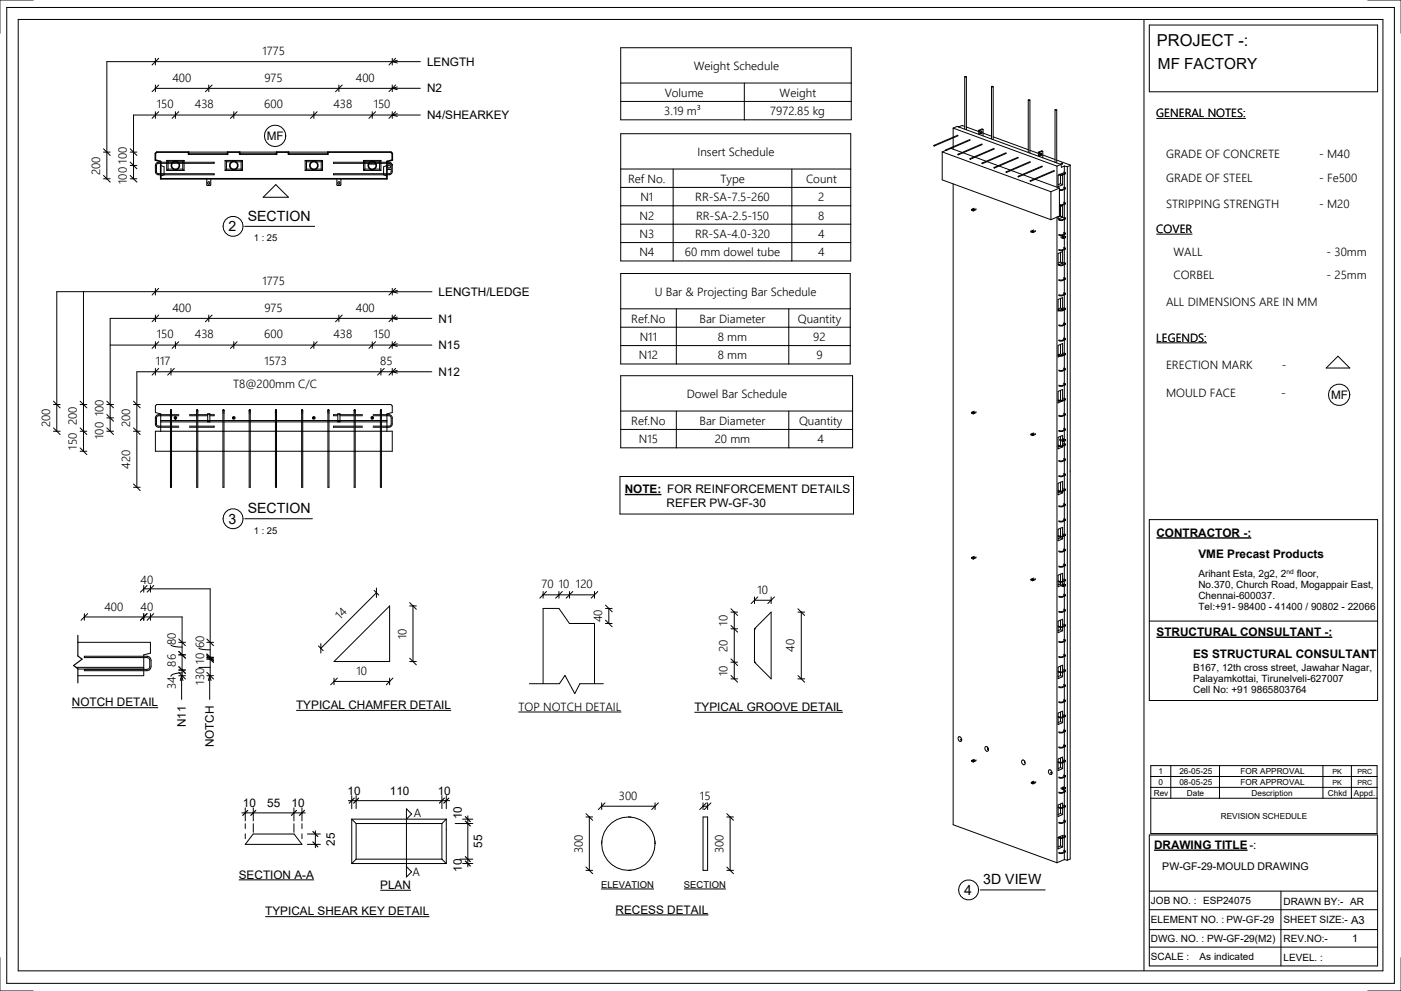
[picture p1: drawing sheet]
<svg xmlns="http://www.w3.org/2000/svg" width="420mm" height="297mm" viewBox="0 0 420 297" stroke-linecap="round" stroke-linejoin="round" font-family="sans-serif">
<g fill="none" stroke="#000" stroke-width=".3">
<path d="M2 2.2h416.1v292.6h-416.1zM5.5 5.8h409.2v285.3h-409.2zM10 0h-10v10M46.6 17.5v2M47.6 17.5l-2 2M117.6 17.5v2M118.6 17.5l-2 2M119.1 18.1l-1.5 .4 1.5 .4M126 18.5h-94v35.1M343 5.8v285.3M344.6 7.5h68.5v20h-68.5zM410.1 0h10v10"/>
<path d="M46.6 25.5v2M46.6 33.5v2M47.6 33.5l-2 2M47.6 25.5l-2 2M52.6 33.5v2M53.6 33.5l-2 2M62.6 25.5v2M63.6 25.5l-2 2M70.1 33.5v2M71.1 33.5l-2 2M94.1 33.5v2M95.1 33.5l-2 2"/>
<path d="M101.6 25.5v2M102.6 25.5l-2 2M111.6 33.5v2M112.6 33.5l-2 2M117.6 25.5v2M117.6 33.5v2M118.6 33.5l-2 2M118.6 25.5l-2 2M119.1 34.1l-1.5 .4 1.5 .4M119.1 26.1l-1.5 .4 1.5 .4M126 34.5h-86v19.1M126 26.5h-79.4"/>
<path d="M285.8 38.4l31.1 11.4M285.8 38.4v2.7M285.8 38.4l1.2-.5 31.1 11.4M287.4 38v.1M287.4 38l.1 .1M289.3 23v15.7M289.3 37.9l-1-.2-.9 .3M289.3 23h.5zM289.8 38.1l3.6 1.3M289.8 23v15.9M293.4 39.2v1.1M293.4 39.2l.3 .1"/>
<path d="M293.5 39.1l-.1 .1M293.5 39.1l.3 .1M293.7 39.3v1.1M293.8 39.2l-.1 .1M294.1 39.7h.1M294.2 39.5h.1M294.2 39.5l-.2 .5M294.7 38.8l.1 1.9M294.7 38.8l-.9 .4M294.7 38.8l-.3-.1-.9 .4M294.8 39.9l2.5 .9M297.3 26v15.7"/>
<path d="M297.3 25.9l.5 .1zM297.8 26v15.9M308.3 30v15.7M308.3 30h.5zM308.8 30v15.9M316.3 33v15.7M316.4 32.9l.4 .1zM316.8 33v15.8M31 45.6h2M31 44.6l2 2M31 53.6h2M31 52.6l2 2"/>
<path d="M39 49.6h2M39 44.6l2 2M39 45.6h2M39 48.6l2 2M39 52.6l2 2M39 53.6h2M46.9 48.9l.7-.3h16.6v.4h-16.6l-.5 .1-.2 .5v2l.5 .5h16.8v.3h-16.9l-.4-.3-.3-.7v-1.8zM48.2 49.6l1 .4v2.4l-1 .4M50 48.1h5.2M50 48.1v3M50 51.1h5.2M50 48.1l.4 .4"/>
<path d="M50.4 48.5h1.7M50.4 48.5v2.2M50.4 50.7l-.4 .4M50.4 50.7h1.7M53.1 48.5h1.7M53.1 50.7h1.7M54.8 50.7l.4 .4M54.8 48.5v2.2M55.2 48.1v3M55.2 48.1l-.4 .4M56.5 45.6h11.7M56.5 46.2h.2"/>
<path d="M62 53.6l.1 2h1l.1-2M67.5 48.1h5.2M67.5 51.1h5.2M67.5 48.1v3M67.5 48.1l.4 .4M67.9 48.5h1.7M67.9 50.7h1.7M67.9 48.5v2.2M67.9 50.7l-.4 .4M68 46.2h.2M70.6 48.5h1.7M70.6 50.7h1.7"/>
<path d="M71.9 45.6h11M71.9 46.2h.3M72.3 50.7l.4 .4M72.3 48.5v2.2M72.7 48.1v3M72.7 48.1l-.4 .4M78.9 59.1l3.8-3.7 3.8 3.7zM82.6 46.2h.3M86.5 45.6h11.8M86.5 46.2h.2M91.5 48.1h5.2M91.5 51.1h5.2"/>
<path d="M91.5 48.1v3M91.5 48.1l.4 .4M91.9 48.5h1.7M91.9 50.7h1.7M91.9 48.5v2.2M91.9 50.7l-.4 .4M94.6 48.5h1.7M94.6 50.7h1.7M96.3 50.7l.4 .4M96.3 48.5v2.2M96.7 48.1v3M96.7 48.1l-.4 .4"/>
<path d="M98.1 46.2h.2M101 53.6l.1 2h1l.1-2M109 48.1h5.2M109 51.1h5.2M109 48.1v3M109 48.1l.4 .4M109.4 48.5h1.7M109.4 50.7h1.7M109.4 48.5v2.2M109.4 50.7l-.4 .4M110.5 49.2h2.2M112.1 48.5h1.7"/>
<path d="M112.1 50.7h1.7M113.8 50.7l.4 .4M113.8 48.5v2.2M114.2 48.1v3M114.2 48.1l-.4 .4M116 49.6l-1 .4v2.4l1 .4M116 49.2h1.1M116 50.8h1.3M117.5 49.3l.1 2.4-.7 .7h-16.9v-.3h16.7l.4-.2 .2-.5v-2l-.5-.4h-16.8v-.4h16.7l.6 .3 .3 .7M282.5 45.5l32.6 12M282.5 45.5v8.4l32.6 12M283.6 45.1l-1.1 .4"/>
<path d="M285.1 44.5l3.4 1.2M285.8 41.3v2.7M285.8 44.2v.5M285.8 55.1v192.1l31.1 11.4M287.2 40.5l-7.2 3.1M287.3 40.7l-7.2 3.1M288.8 45.8l3.3 1.2M290.8 41.8l-7.2 3.1M290.9 42l-7.2 3.1M292.4 47.1l3.3 1.3M294.4 43.2l-7.1 3M294.5 43.3l-7.2 3.1"/>
<path d="M296 48.5l3.3 1.2M297.8 41l10.5 3.9M298 44.5l-7.1 3.1M298.1 44.7l-7.2 3M299.6 49.8l3.3 1.2M301.7 45.8l-7.2 3.1M301.7 46l-7.1 3.1M303.2 51.1l3.3 1.2M305.3 47.1l-7.2 3.1M305.3 47.3l-7.1 3.1M306.8 52.4l3.3 1.2M308.8 45.1l2.6 .9"/>
<path d="M308.9 48.4l-7.2 3.1M309 48.6l-7.2 3.1M310.4 53.7l7.3 2.7M311.4 45.8l.2 .1M311.4 45.8v1M311.4 45.6l.3 .1M311.4 45.6v.2M311.6 45.9v1M311.7 45.7l-.1 .2M312 46.2l.1 .1M312 46.1a.25 .25 0 0 1 .4 .3 .25 .25 0 0 1-.5 .1zM312.1 46.1l-.2 .4"/>
<path d="M312.5 49.8l-7.2 3M312.6 50l-7.2 3M312.6 45.3l-.3-.1-.9 .4M312.6 45.3l.1 2M312.6 45.3l-.9 .4M312.7 46.5l3.6 1.3M315.1 57.5v8.4M316.1 51.1l-7.2 3.1M316.2 51.3l-7.2 3.1M316.8 48l4.1 1.6M316.9 49.8v6.3M317.5 52.4l-.2 .1v3.5l1.3-.6"/>
<path d="M317.7 56.4v8.4l-2.6 1.1M317.7 56.4l-2.6 1.1M318 52.2v.2M318 52.6v2.5M318 55.1l.6 .3M318 55.1l-.7 .3M318.1 49.3l-1.2 .5M318.1 49.3l.2 .8 .8-.3M318.2 49v.3M318.2 48.9l.4 .1zM318.6 49v.3M318.6 52.3v-.3l-.8 .3"/>
<path d="M318.6 52.5v2.9M318.9 56.3l.4 .2-1.1 .4-.5-.1M318.9 51.8l.4 .1-1.1 .5-.7-.2M318.9 51.6l.5 .1 .1 .4-1.2 .5-.9-.2M318.9 56.1l.5 .2 .1 .3-1.2 .5-.6-.1M319.1 49.8v1.8M319.1 51.9v.1M319.1 52.2v4M319.1 56.4v.2M319.1 56.8v3.9M319.1 49.8l.9 .2M320 50v207.9"/>
<path d="M320.9 49.6v207.9l-.9 .4M320.9 49.6l-.9 .4M291.3 62.8v.2l.5 .2M291.3 62.8l.5 .2M291.7 62.7h.4zM291.8 63v.2M291.9 63.2h-.1M291.9 63h-.1M291.9 63v.2M292.1 62.4l-.8 .4M292.7 62.9l-.8 .3M292.7 62.6l-.8 .4"/>
<path d="M309.1 69.3v.3l.5 .1M309.1 69.3l.5 .2M309.5 69.3h.4zM309.6 69.5v.2M309.7 69.7h-.1M309.7 69.5h-.1M309.7 69.5v.2M310 68.9l-.9 .4M310.5 69.4l-.8 .3M310.5 69.2l-.8 .3M316.9 65.1v193.5M317.3 64.9v.8l1.3-.6"/>
<path d="M317.7 62.1l.9-.4v3.4M318 63.1l-.3 .1M318 61.9v2.9M318 75.7v2.8M318 64.8l.6 .3M318 64.8l-.7 .3M318 78.5l.6 .4M318 78.5l-.7 .4M318.1 71.2l.6 .3M318.1 71l.6 .2M318.5 70.9h.5zM318.6 78.9v-3.5l-1.3 .6v3.5l.1-.1"/>
<path d="M318.6 78.9l-1.1 .4M318.7 71.5h.2M318.7 71.2h.2M318.7 71.2v.3M318.8 70.7l.7 .3M318.9 60.8l.4 .2M318.9 65.3l.4 .2-1.1 .4-.7-.1M318.9 69.8l.4 .2-1.1 .4-.7-.1M318.9 74.4l.4 .1-1.1 .5-.7-.2M318.9 78.9l.4 .2-1.1 .4-.8-.2M318.9 71.2v.3M318.9 60.6l.5 .2 .1 .3-1.2 .5-.6-.1"/>
<path d="M318.9 65.1l.5 .2 .1 .3-1.2 .5-.9-.2M318.9 69.7l.5 .1 .1 .3-1.2 .5-.9-.1M318.9 74.2l.5 .1 .1 .4-1.2 .5-.9-.2M318.9 78.7l.5 .1 .1 .4-1.2 .5-.9-.2M319.1 60.9v.2M319.1 61.3v3.9M319.1 65.4v.2M319.1 65.8v3.9M319.1 69.9v.2M319.1 70.3v.5M319.1 71.4v2.8M319.1 74.4v.2"/>
<path d="M319.1 74.9v3.9M319.1 79v.1M319.1 79.4v3.9M319.3 61l-1.1 .4-.5-.1M319.5 71v.2l-.6 .3M319.5 71l-.6 .2M25 87.4v47.9M46.6 86.4v2M46.6 94.4v2M47.6 94.4l-2 2M47.6 86.4l-2 2M62.6 94.4v2"/>
<path d="M63.6 94.4l-2 2M101.6 94.4v2M102.6 94.4l-2 2M117.6 86.4v2M117.6 94.4v2M118.6 94.4l-2 2M118.6 86.4l-2 2M119.1 95l-1.5 .4 1.5 .5M119.2 87.1l-1.5 .4 1.5 .4M129.5 95.4h-96.5v33.9M129.5 87.5l-112.5-.1v41.9M318 89.5v2.8"/>
<path d="M318 92.3l.6 .4M318 92.3l-.7 .3M318.6 92.7v-3.5l-1.3 .6v3.4l.3-.1M318.6 92.7l-.8 .3M318.9 83.4l.4 .2-1.1 .4-.7-.2M318.9 87.9l.4 .2-1.1 .4-.7-.1M318.9 92.4l.4 .2M318.9 97l.4 .1-1.1 .5-.7-.2M318.9 83.2l.5 .2 .1 .3-1.2 .5-.9-.2M318.9 87.7l.5 .2 .1 .3-1.2 .5-.9-.2M318.9 92.2l.5 .2 .1 .3-1.2 .5-1-.2M318.9 96.8l.5 .1 .1 .3-1.2 .6-.9-.2"/>
<path d="M319.1 83.5v.2M319.1 83.9v3.9M319.1 88v.2M319.1 88.4v3.9M319.1 92.5v.2M319.1 92.9v3.9M319.1 97v.2M319.1 97.4v4M319.3 92.6l-1.1 .4-.9-.2M33 103.5h96.5M46.6 102.5v2M46.6 110.5v2"/>
<path d="M47.6 110.5l-2 2M47.6 102.5l-2 2M51.3 110.5v2M52.3 110.5l-2 2M52.6 102.5v2M53.6 102.5l-2 2M70.1 102.5v2M71.1 102.5l-2 2M94.1 102.5v2M95.1 102.5l-2 2M111.6 102.5v2M112.6 102.5l-2 2"/>
<path d="M114.2 110.5v2M115.2 110.5l-2 2M117.6 102.5v2M117.6 110.5v2M118.6 110.5l-2 2M118.6 102.5l-2 2M119.1 103.1l-1.5 .4 1.5 .4M119.1 111.1l-1.5 .4 1.5 .4M129.5 111.5h-88.5v34.6M317.3 106.3l1.2 .2M317.3 119.9l1.2 .2M318 106.1l.6 .3v-3.4l-1.3 .6v3.4l.5-.2"/>
<path d="M318 103.3v2.8M318 117v2.9M318 106.1l-.7 .3M318 119.9l.4 .2M318 119.9l-.4 .1M318.9 101.5l.4 .2-1.1 .4-.7-.2M318.9 106l.4 .2-1.1 .4M318.9 110.5l.4 .2M318.9 115l.4 .2-1.1 .4-.7-.1M318.9 119.5l.4 .2-.8 .4M318.9 101.3l.5 .1 .1 .4-1.2 .5-.9-.2M318.9 105.8l.5 .2 .1 .3-1.2 .5-1-.2"/>
<path d="M318.9 110.3l.5 .2 .1 .3-1.2 .5-.9-.2M318.9 114.8l.5 .2 .1 .3-1.2 .5-.9-.1M318.9 119.4l.5 .1 .1 .3-1.2 .5-1-.2M319.1 101.6v.1M319.1 102v3.9M319.1 106.1v.2M319.1 106.5v3.9M319.1 110.6v.2M319.1 111v3.9M319.1 115.1v.2M319.1 115.5v3.9M319.1 119.6v.2"/>
<path d="M319.3 110.7l-1.1 .4-.7-.2M401.2 106.8l3.5 3.5h-7.1zM16 121.3h2M16 129.3h2M16 120.3l2 2M16 128.3l2 2M24 135.3h2M24 121.3h2M24 129.3h2M24 120.3l2 2M24 128.3l2 2M24 134.3l2 2"/>
<path d="M32 121.3h2M32 129.3h2M32 120.3l2 2M32 124.3l2 2M32 125.3h2M32 128.3l2 2M40 121.3h2M40 129.3h2M40 120.3l2 2M40 128.3l2 2M46.6 129.3h71v6h-71zM48.2 129.3v-5.2l-1.6-.4v-2l.4-.4h70.2l.4 .4v2l-1.6 .4v5.2"/>
<path d="M48.2 126.1h67.8M48.2 126.5h67.8M51.1 124.6l-3.7 .1-.5 .6v2l.3 .4 3.9 .1M51.1 124.3l-3.8 .1-.4 .2-.3 .7v2.1l.5 .6 4 .1M51.1 123v23.1h.3v-23.1M51.1 123h.1M51.2 122.9l-.1 .1M51.4 122.9h.1M51.4 122.9h-.2M51.4 122.9v.1M51.4 123h.1M51.4 124.6h2.2"/>
<path d="M51.4 124.3h2.2M51.4 127.8h2.2M51.4 128.1h2.2M56.8 124.6h2.2M56.8 124.3h2.2M56.8 127.8h2.2M56.8 128.1h2.2M59 123v23.1h.3v-23.1M59 123h.1M59 122.9v.1M59.1 122.9h.1M59.1 122.9h-.1"/>
<path d="M59.2 122.9h.1M59.3 122.9v.1M59.3 123h.1M59.3 127.8h4.9v.3h-4.9M59.3 124.6h3M59.3 124.3h3M62.3 126.5v-2.4h.6v2.4M62.3 124.2h.6M62.3 126.4h.6M62.9 124.3h1.3v.3h-1.3M66.8 123v23.1h.4v-23.1M66.9 123h-.1"/>
<path d="M66.9 123h.1M66.9 122.9v.1M67 122.9h.1M67 122.9h-.1M67.1 122.9h.1M67.1 122.9l.1 .1M67.2 123h.1M74.7 123v23.1h.3v-23.1M74.7 123h.1M74.8 122.9l-.1 .1M74.9 122.9h.1M74.9 122.9h-.1"/>
<path d="M75 122.9h.1M75 122.9v.1M75 123h.1M82.6 123v23.1h.3v-23.1M82.6 123h.1M82.6 122.9v.1M82.7 122.9h.1M82.7 122.9h-.1M82.8 122.9h.1M82.9 122.9v.1M82.9 123h.1M90.5 123v23.1h.3v-23.1"/>
<path d="M90.5 123h.1M90.5 122.9v.1M90.6 122.9h.1M90.6 122.9h-.1M90.7 122.9h.1M90.7 122.9l.1 .1M90.8 123h.1M98.3 123v23.1h.3v-23.1M98.3 123h.1M98.4 122.9l-.1 .1M98.5 122.9h.1M98.5 122.9h-.1"/>
<path d="M98.6 122.9h.1M98.6 122.9v.1M98.6 123h.1M101.3 124.3h-1.3v.3h1.3M101.3 126.5v-2.4h.6v2.4M101.3 124.2h.6M101.3 126.4h.6M101.9 124.6h4.3M101.9 124.3h4.3M106.2 127.8h-6.2v.3h6.2M106.2 123v23.1h.3v-23.1M106.2 123h.1"/>
<path d="M106.2 122.9v.1M106.3 122.9h.1M106.3 122.9h-.1M106.4 122.9h.1M106.5 122.9v.1M106.5 123h.1M106.5 124.6h2.2M106.5 124.3h2.2M106.5 127.8h2.2M106.5 128.1h2.2M111.9 124.6h2.2M111.9 124.3h2.2"/>
<path d="M111.9 127.8h2.2M111.9 128.1h2.2M114.1 123v23.1h.3v-23.1M114.1 123h.1M114.1 122.9v.1M114.2 122.9h.1M114.2 122.9h-.1M114.3 122.9h.1M114.3 122.9l.1 .1M114.4 123h.1M114.4 124.6l2.4 .1 .5 .6v1.8l-.2 .5-.4 .2h-2.3M114.4 124.3l2.5 .1 .4 .2 .3 .7v1.8l-.3 .7-.6 .3h-2.3"/>
<path d="M291.3 123.7v.2l.5 .2M291.3 123.7l.5 .1M291.7 123.6h.4zM291.8 123.8v.3M291.9 123.8v.2M291.9 124l-.1 .1M291.9 123.8h-.1M292.1 123.3l-.8 .4M292.7 123.7l-.8 .3M292.7 123.5l-.8 .3M309.1 130.2v.2l.5 .2M309.1 130.2l.5 .1"/>
<path d="M309.5 130.1h.4zM309.6 130.3v.3M309.7 130.3v.3M309.7 130.6h-.1M309.7 130.3h-.1M310 129.8l-.9 .4M310.5 130.2l-.8 .4M310.5 130l-.8 .3M317.4 120.1l-.1 .1M317.6 133.8l-.3 .2M317.6 131.9l1.1 .4M317.6 131.7l1.1 .4"/>
<path d="M318 130.8v.7M318 132.1v1.6M318 133.7h.1M318 133.7h-.1M318.4 133.9l.2 .1M318.5 131.7l.5 .1zM318.6 120v-3.2l-1.3 .5v3.5l1-.5M318.6 131.6v-1.1l-1.3 .6v3.5l1.3-.6M318.6 132.3v1.3M318.6 133.8v.2M318.7 132.1v.2M318.7 132.3h.2"/>
<path d="M318.7 132.1h.2M318.8 131.5l.7 .3M318.9 124.1l.4 .1-1.1 .5-.7-.2M318.9 128.6l.4 .2-1.1 .4-.7-.2M318.9 133.1l.4 .2-1.1 .4-.9-.2M318.9 137.6l.4 .2-1.1 .4-.7-.1M318.9 132.1v.2M318.9 123.9l.5 .1 .1 .4-1.2 .5-.9-.2M318.9 128.4l.5 .2 .1 .3-1.2 .5-.9-.2M318.9 132.9l.5 .2 .1 .3-1.2 .5-1-.2M318.9 137.4l.5 .2 .1 .3-1.2 .5-.9-.2M319.1 120v3.9"/>
<path d="M319.1 124.1v.2M319.1 124.5v4M319.1 128.7v.2M319.1 129.1v2.6M319.1 132.2v.8M319.1 133.2v.2M319.1 133.6v3.9M319.1 137.7v.2M319.1 138.1v3.9M319.5 131.8v.3l-.6 .2M319.5 131.8l-.6 .3M40 146.1h2"/>
<path d="M40 145.1l2 2M185.9 142.8h70v11.3h-70zM317.3 147.7l.7-.3 .6 .4M318 144.6v2.6M318 158.4v2.4M318.6 147.1v-2.8l-1.3 .6v3.4l1.3-.5M318.6 147.4v.4M318.9 142.1l.4 .2M318.9 146.7l.4 .1-1.1 .5-.9-.3M318.9 151.2l.4 .2-1.1 .4-.7-.2M318.9 155.7l.4 .2-1.1 .4-.7-.2M318.9 141.9l.5 .2 .1 .3-1.2 .5-.9-.1"/>
<path d="M318.9 146.5l.5 .1 .1 .3-1.2 .6-1-.3M318.9 151l.5 .1 .1 .4-1.2 .5-.9-.2M319 155.5l.4 .2 .1 .3-1.2 .5-.9-.2M319.1 142.2v.2M319.1 142.6v3.9M319.1 146.7v.2M319.1 147.1v4M319.1 151.3v.1M319.1 151.7v3.9M319.1 155.8v.2M319.1 156.2v3.9M319.3 142.3l-1.1 .4-.7-.1"/>
<path d="M344.6 155.8h68.5v54.2h-68.5zM43.1 176.5h19.9v26.1M43.1 175.5v2M44.1 175.5l-2 2M45.1 175.5v2M46.1 175.5l-2 2M112.2 177l1.4 1.4M112.9 177.7l-16.7 16.7M112.9 176.3v2.8M162.8 177.3v2M162.8 178.3h15.5M163.8 177.3l-2 2"/>
<path d="M167.6 177.3v2M168.6 177.3l-2 2M170.7 177.3v2M171.7 177.3l-2 2M178.3 177.3v2M179.3 177.3l-2 2M226.2 179v2M226.2 180h5M227.2 179l-2 2M231.2 179v2M232.2 179l-2 2M291.3 167.2v.2l.5 .2"/>
<path d="M291.3 167.2l.5 .1M291.7 167.1h.4zM291.8 167.3v.3M291.9 167.3v.2M291.9 167.5l-.1 .1M291.9 167.3h-.1M292.1 166.8l-.8 .4M292.7 167.2l-.8 .3M292.7 167l-.8 .3M309.1 173.7v.2l.5 .2M309.1 173.7l.5 .2M309.5 173.6h.4z"/>
<path d="M309.6 173.9v.2M309.7 173.8v.3M309.7 174.1h-.1M309.7 173.8l-.1 .1M310 173.3l-.9 .4M310.5 173.7l-.8 .4M310.5 173.5l-.8 .3M317.7 175.2l1 .4M318 161v.2M318 172.1v2.3M318 174.6v.4M318 161.2l.6 .3"/>
<path d="M318 161.2l-.7 .3M318 175h.1M318 175l-.7 .3M318.1 175.6l.6 .2M318.5 175.2l.5 .1zM318.6 160.7v-2.6l-1.3 .6v3.4l1.3-.6M318.6 174.3v-2.4l-1.3 .6v3.4l.8-.4M318.6 160.9v.6M318.6 174.5v.6M318.7 175.6v.2M318.7 175.8l.2 .1M318.7 175.6h.2"/>
<path d="M318.8 175l.7 .3M318.9 160.2l.4 .2-1.1 .4-.9-.2M318.9 164.7l.4 .2-1.1 .4-.7-.1M318.9 169.2l.4 .2-1.1 .4-.7-.1M318.9 173.8l.4 .1M318.9 178.3l.4 .2-1.1 .4-.7-.2M318.9 175.6v.3M318.9 160l.5 .2 .1 .3-1.2 .5-1-.2M318.9 164.5l.5 .2 .1 .3-1.2 .5-.9-.1M318.9 169.1l.5 .1 .1 .3-1.2 .5-.9-.1M318.9 173.6l.5 .1 .1 .4-1.2 .5-1-.3M318.9 178.1l.5 .2 .1 .3-1.2 .5-.9-.2"/>
<path d="M319.1 160.3v.2M319.1 160.7v3.9M319.1 164.8v.2M319.1 165.2v3.9M319.1 169.3v.2M319.1 169.7v3.9M319.1 173.9v.1M319.1 174.2v1M319.1 175.8v2.4M319.1 178.4v.2M319.1 178.8v3.9M319.3 173.9l-1.1 .5-.9-.3"/>
<path d="M319.5 175.3v.3l-.6 .3M319.5 175.3l-.6 .3M23.3 192.6h21.8v3.2l-2 .5v4.4M25.3 196.7h18.8l.6 .2 .4 .4 .2 2.6-.2 .6-.4 .4-.6 .2h-18.8v-.4h18.8l.4-.1 .4-.7-.1-2.4-.7-.4h-18.8zM25.3 185h29.3v17.6M25.3 184v2M26.3 184l-2 2M43.1 184v2M44.1 184l-2 2M45.1 184v2M46.1 184l-2 2M51.2 193.3a2.97 2.97 0 0 0 2.4 .7h1"/>
<path d="M53.6 192.6h2M53.6 191.6l2 2M53.6 196.3h2M53.6 195.3l2 2M53.6 199.9l2 2M59.6 194.3l1.4 .4 2 .1M62 191.6l2 2M62 197.1h2M62 196.1l2 2M62 197.6h2M62 196.6l2 2M62 192.6h2"/>
<path d="M95.5 193.7l1.4 1.4M96.2 193v2.8M100.2 198.3l16.6-16.6v16.6zM122.8 198.3h2M122.8 197.3l2 2M122.8 180.7l2 2M122.8 181.7h2M123.8 181.7v16.6M181.5 182.4h2M181.5 186.9h2M181.5 181.4l1 1M181.5 185.9l2 2"/>
<path d="M182.5 182.4v4.5M182.5 182.4l1 1M219.2 188.5h2M219.2 198.5h2M219.2 197.5l2 2M219.2 187.5l2 2M219.2 182.5l2 2M219.2 183.5h2M220.2 183.5v20M226.2 188.5l5-5v20l-5-5M226.2 188.5v10M226.2 188.5h.4"/>
<path d="M226.2 198.5h.4M239.3 183.5h2M239.3 182.5l2 2M240.3 183.5v20M318 185.9v2M318 188.1v.7M318 199.7v1.8M318 188.8l.6 .3M318 188.8l-.7 .3M318.6 187.8v-2.2l-1.3 .6v3.5l1.3-.6M318.6 188v1.1M318.9 182.8l.4 .2-1.1 .4-.7-.2"/>
<path d="M318.9 187.3l.4 .2-1.1 .4-.9-.2M318.9 191.8l.4 .2M318.9 196.4l.4 .1-1.1 .5-.7-.2M318.9 182.6l.5 .2 .1 .3-1.2 .5-.9-.2M318.9 187.1l.5 .2 .1 .3-1.2 .5-1-.2M318.9 191.7l.5 .1 .1 .3-1.2 .5-.9-.1M318.9 196.2l.5 .1 .1 .4-1.2 .5-.9-.2M319.1 182.9v.2M319.1 183.3v3.9M319.1 187.4v.2M319.1 187.8v3.9M319.1 191.9v.2"/>
<path d="M319.1 192.3v3.9M319.1 196.4v.2M319.1 196.8v4M319.3 192l-1.1 .4-.7-.1M344.6 186.2h68.5M21.5 212.2h25.9M22.8 200.1h20.3M23.3 200.6h19.8M43.1 201.1v1.5h-19.8M53.6 202.6h2M53.6 201.6l2 2M53.6 200.9h2"/>
<path d="M54.5 202.5v7.1M54.5 202.5l-.4 1.5M54.5 202.5l.4 1.5M54.6 201.7a4.1 4.1 0 0 0-3.4 1.1M62 202.6h2M62 201.6l2 2M62.9 202.5v7.1M62.9 202.5l-.4 1.5M62.9 202.5l.4 1.5M63 200.1h-3.4M88.8 213h46.5M100.2 204.3h16.6"/>
<path d="M100.2 203.3v2M101.2 203.3l-2 2M116.8 203.3v2M117.8 203.3l-2 2M155.4 213.5h30.9M158.7 205h9l1.7-2.5 2.9 5.4 1.6-2.9h7M162.8 205v-22.6h4.8l3.1 4.5h7.6v18.1M208.2 213.5h44.5M219.2 202.5l2 2M219.2 203.5h2M239.3 203.5h2M239.3 202.5l2 2"/>
<path d="M318 201.7v.8M318 213.5v1.5M318 215.2v1.1M318 202.5l.6 .4M318 202.5l-.7 .4M318 216.3l.6 .3M318 216.3l-.7 .3M318.6 201.4v-2l-1.3 .6v3.5l1.3-.6M318.6 214.9v-1.7l-1.3 .6v3.4l1.3-.6M318.6 201.6v1.3M318.6 215.1v1.5M318.9 200.9l.4 .2-1.1 .4-.9-.3"/>
<path d="M318.9 205.4l.4 .2-1.1 .4-.7-.2M318.9 209.9l.4 .2-1.1 .4-.7-.1M318.9 214.4l.4 .2-1.1 .4-.9-.2M318.9 218.9l.4 .2-1.1 .5-.7-.2M318.9 218.8l.5 .1 .1 .3-1.2 .6-.9-.2M318.9 200.7l.5 .1 .1 .4-1.2 .5-1-.3M318.9 205.2l.5 .2 .1 .3-1.2 .5-.9-.2M318.9 209.7l.5 .2 .1 .3-1.2 .5-.9-.2M318.9 214.2l.5 .2 .1 .3-1.2 .5-1-.2M319.1 201v.1M319.1 201.4v3.9M319.1 205.5v.2"/>
<path d="M319.1 205.9v3.9M319.1 210v.2M319.1 210.4v3.9M319.1 214.5v.2M319.1 214.9v3.9M319.1 219v.2M319.1 219.4v3.9M287.4 221a.69 .69 0 0 1 .9 .4 .69 .69 0 0 1-.5 .9 .91 .91 0 0 1-.4-1.3zM287.9 221.6l.5 .2M287.9 221.8l.4 .2M291.3 228v.2l.5 .2M291.3 228l.5 .2"/>
<path d="M291.7 228l.4-.1zM291.8 228.2v.2M291.9 228.2v.2M291.9 228.4h-.1M291.9 228.2h-.1M292.1 227.6l-.8 .4M292.7 227.8l-.8 .4M292.7 228.1l-.8 .3M295.5 223.9a.69 .69 0 0 1 .9 .4 .69 .69 0 0 1-.6 .9 .91 .91 0 0 1-.3-1.3zM296.1 224v.7M296.3 224.4v.6M306.5 227.9a.69 .69 0 0 1 .9 .5 .69 .69 0 0 1-.5 .8 .91 .91 0 0 1-.4-1.3z"/>
<path d="M307.2 228.1v.6M309.2 234.6v.2l.5 .2M309.2 234.6l.5 .1M309.6 234.5h.4zM309.7 234.7v.3M309.8 235h-.1M309.8 234.7h-.1M309.8 234.7v.3M310 234.2l-.8 .4M310.6 234.6l-.8 .4M310.6 234.4l-.8 .3M314.5 230.9a.69 .69 0 0 1 .9 .4 .69 .69 0 0 1-.5 .9 .91 .91 0 0 1-.4-1.3z"/>
<path d="M315 231.5l.4 .2M315 231.7l.4 .2M318 227.2v1.4M318 228.8v1.3M318 230.1l.6 .3M318 230.1l-.7 .3M318.1 236.5l.6 .2M318.1 236.2l.6 .2M318.5 236.1l.5 .1zM318.6 228.5v-1.5l-1.3 .6v3.4l1.3-.6M318.6 228.7v1.7M318.7 236.4v.3"/>
<path d="M318.7 236.7h.2M318.7 236.4h.2M318.8 235.9l.7 .3M318.9 223.5l.4 .1M318.9 228l.4 .2-1.1 .4-.9-.3M318.9 232.5l.4 .2-1.1 .4-.7-.2M318.9 237l.4 .2-1.1 .4-.7-.1M318.9 236.4v.3M318.9 223.3l.5 .1 .1 .4-1.2 .5-.9-.2M318.9 227.8l.5 .2 .1 .3-1.2 .5-1-.2M318.9 232.3l.5 .2 .1 .3-1.2 .5-.9-.2M318.9 236.8l.5 .2 .1 .3-1.2 .5-.9-.2"/>
<path d="M319.1 223.6v.1M319.1 223.9v4M319.1 228.1v.2M319.1 228.5v3.9M319.1 232.6v.2M319.1 233v3M319.1 236.6v.3M319.1 237.1v.2M319.1 237.5v3.9M319.3 223.6l-1.1 .5-.7-.2M319.5 236.2v.3l-.6 .2M319.5 236.2l-.6 .2"/>
<path d="M73.5 246.9v1.5M73.5 250v1.4M75.9 250h12.3l2.3 3.1h-17zM75.9 246.9v2.6M88.1 246.9v2.6M90.5 246.9v1.5M90.5 250v1.4M105.5 245.6h28.3M105.5 258.9h28.3M105.5 245.6v13.3M105.5 245.6l1.3 1.3M106.8 246.9h25.7"/>
<path d="M106.8 257.6h25.7M106.8 246.9v10.7M106.8 257.6l-1.3 1.3M121.9 245.6l1.5-1.6-1.5-1.5v20.4l1.5-1.5-1.5-1.6M132.5 246.9v10.7M132.5 257.6l1.3 1.3M133.8 245.6v13.3M133.8 245.6l-1.3 1.3M180.4 252.1v.8M188.4 244.9h.8M196.4 252.1v.8M210.8 244.9h1.4v16h-1.4z"/>
<path d="M318 241v1.1M318 242.3v1.6M318 250.7v.5M318 251.4v2.2M318 243.9l.6 .3M318 243.9l-.7 .3M318 253.6l.6 .3M318 253.6l-.7 .3M318.6 242v-1.2l-1.3 .5v3.5l1.3-.6M318.6 251.1v-.6l-1.3 .5v3.5l1.3-.6M318.6 242.2v2M318.6 251.3v2.6"/>
<path d="M318.9 241.5l.4 .2-1.1 .4-.9-.2M318.9 246.1l.4 .1-1.1 .5-.7-.2M318.9 250.6l.4 .2-1.1 .4-.8-.2M318.9 255.1l.4 .2M318.9 241.4l.5 .1 .1 .3-1.2 .5-1-.2M318.9 245.9l.5 .1 .1 .4-1.2 .5-.9-.2M318.9 250.4l.5 .1 .1 .4-1.2 .5-1-.3M318.9 254.9l.5 .2 .1 .3-1.2 .5-.9-.2M319.1 257.7l-2.2 .9M319.1 257.7l.9 .2M319.1 241.6v.2M319.1 242v3.9"/>
<path d="M319.1 246.1v.2M319.1 246.5v4M319.1 250.7v.1M319.1 251.1v3.9M319.1 255.2v.2M319.1 255.6v2.1M319.3 255.3l-1.1 .4-.7-.2M344.6 250.3h68.5v39.3h-68.5zM188.4 260.9h.8M344.6 272.7h68.5M344.6 267.2h68.5M344.6 278.7h68.5"/>
<path d="M384.1 267.2v22.4M0 287.1v10h10M344.6 283.9h68.5M420.1 287.1v10h-10"/>
<circle cx="294.3" cy="39.7" r=".31"/>
<circle cx="62.7" cy="54.9" r=".37"/>
<circle cx="82.5" cy="40.7" r="3.2"/>
<circle cx="101.7" cy="54.9" r=".37"/>
<circle cx="116.6" cy="50" r=".41"/>
<circle cx="280.1" cy="43.7" r=".09"/>
<circle cx="283.7" cy="45" r=".09"/>
<circle cx="287.3" cy="46.3" r=".09"/>
<circle cx="290.9" cy="47.6" r=".09"/>
<circle cx="294.5" cy="49" r=".09"/>
<circle cx="298.1" cy="50.3" r=".09"/>
<circle cx="301.7" cy="51.6" r=".09"/>
<circle cx="305.3" cy="52.9" r=".09"/>
<circle cx="309" cy="54.3" r=".09"/>
<circle cx="401.5" cy="118.4" r="3.2"/>
<circle cx="52.6" cy="125.3" r=".4"/>
<circle cx="70.1" cy="125.3" r=".4"/>
<circle cx="94.1" cy="125.3" r=".4"/>
<circle cx="111.6" cy="125.3" r=".4"/>
<circle cx="188.4" cy="252.9" r="8"/>
</g>
<g fill="none" stroke="#000" stroke-width=".5">
<path d="M47 45.6h9.5v.6h11.7v-.6h3.7v.6h11v-.6h3.6v.6h11.8v-.6h18.9l.4 .4v2l-1.6 .4v5.2h-67.8v-5.2l-1.6-.4v-2z"/>
<circle cx="52.6" cy="49.6" r="1.2"/>
<circle cx="70.1" cy="49.6" r="1.2"/>
<circle cx="94.1" cy="49.6" r="1.2"/>
<circle cx="111.6" cy="49.6" r="1.2"/>
</g>
<g fill="#000">
<circle cx="52.6" cy="125.3" r=".4"/>
<circle cx="70.1" cy="125.3" r=".4"/>
<circle cx="94.1" cy="125.3" r=".4"/>
<circle cx="111.6" cy="125.3" r=".4"/>
</g>
<path d="M23.3 190.5v6.2l1.3 .9-2.5 1.9 1.2 1v4.2" fill="none" stroke="#000" stroke-width=".35"/>
<g fill="#fff">
<path d="M346.9 9.5h27.5v5.4h-27.5z"/>
<path d="M405.1 273.8h4.1v3.9h-4.1z"/>
<path d="M346.8 187.4h51.8v4.1h-51.8z"/>
<path d="M357.7 193.9h54.2v4.1h-54.2z"/>
<path d="M346 251.2h27.6v4.2h-27.6z"/>
<path d="M373.6 251.2h1v4.2h-1z"/>
<path d="M374.6 251.2h2.2v4.2h-2.2z"/>
<path d="M346.8 157.6h27.9v4.1h-27.9z"/>
<path d="M359.3 164.1h37.3v4.1h-37.3z"/>
<path d="M359.7 285.1h16.3v3.3h-16.3z"/>
<path d="M405.5 279.4h1.7v3.7h-1.7z"/>
<path d="M367.7 274.1h14.3v3.3h-14.3z"/>
<path d="M347.2 16.6h29.6v5.1h-29.6z"/>
<path d="M348.5 258h44.2v3.6h-44.2z"/>
<path d="M361.9 279.8h20.4v3.3h-20.4z"/>
<path d="M404.8 268.8h4.1v3.3h-4.1z"/>
<path d="M360.7 268.5h14.3v3.3h-14.3z"/>
</g>
<path d="M187.3 148.3h11M346.8 161.3h28.4M346.8 191h52.7M346 254.9h28.1" fill="none" stroke="#000" stroke-width=".41"/>
<g fill="none" stroke="#000" stroke-width=".3">
<path d="M186.1 14.3h69.1v21.6h-69.1zM186.1 30.4h69.1M186.1 24.9h69.1M223.2 24.9v11M346.7 35.5h26.8M186.1 40.1h69v38.1h-69zM186.1 56.2h69M186.1 50.7h69M201.8 50.7v27.5M237.4 50.7v27.5M73.4 67.9h21M186.1 72.7h69"/>
<path d="M186.1 67.2h69M186.1 61.7h69M346.7 70.2h10.8M186.1 82h68.8v27.1h-68.8zM186.1 98.1h68.8M186.1 92.6h68.8M202.8 92.6v16.5M236.5 92.6v16.5M186.1 112.6h69.5v21.7h-69.5zM186.1 103.6h68.8M346.7 102.8h15.2M186.1 128.7h69.5"/>
<path d="M186.1 123.2h69.5M202.8 123.2v11.1M236.5 123.2v11.1M73.4 155.5h20.3M105.5 238.5v3.9M106.8 238.5v3.9M132.5 238.5v3.9M133.8 238.5v3.9M345 229.5h67.9v20.4h-67.9zM345 232.8h67.9M345 236h67.9M345 239.3h67.9"/>
<path d="M351.1 229.5v9.8M365.7 229.5v9.8M396.7 229.5v9.8M405.2 229.5v9.8M72.5 243.7h19M73.5 242.2v3.9M75.9 242.2v3.9M88.1 242.2v3.9M90.5 242.2v3.9M92.2 253.1h3.9M92.2 250h3.9M94.6 249v5.1"/>
<path d="M104.5 240h30.3M136.5 246.9h5.3M137.9 257.6h3.9M138.7 258.9h3.1M138.7 245.6h3.1M140.3 244.6v15.3M175.7 243.9l2 2M175.7 244.9h2M175.7 259.9l2 2M176.7 244.9v16M180.4 241.7h16M180.4 240.7v2"/>
<path d="M181.4 240.7l-2 2M196.4 240.7v2M197.4 240.7l-2 2M210.8 241.7h1.4M210.8 240.7v2M211.8 240.7l-2 2M212.2 240.7v2M213.2 240.7l-2 2M217.9 244.9h2M217.9 259.9l2 2M217.9 243.9l2 2M218.9 244.9v16"/>
<path d="M71.6 263.8h22.6M79.5 274.8h49.2M114 266.9h9.2M175.7 260.9h2M180.2 266.5h15.9M184.6 274.3h27.8M205.1 266.5h12.5M217.9 260.9h2M293.9 266.8h19.5"/>
<circle cx="69.9" cy="67.9" r="3"/>
<circle cx="69.9" cy="155.5" r="3"/>
<circle cx="290.4" cy="266.8" r="3"/>
</g>
<g fill="none" stroke="#000" stroke-width=".35">
<path d="M106.2 239.3l-1.5 1.5M107.5 239.3l-1.5 1.5M133.3 239.3l-1.5 1.5M134.6 239.3l-1.5 1.5M74.3 242.9l-1.5 1.5M76.7 242.9l-1.5 1.5M88.9 242.9l-1.5 1.5M91.3 242.9l-1.5 1.5M93.8 252.4l1.5 1.5M93.8 249.3l1.5 1.5M139.5 258.1l1.5 1.5M139.5 256.8l1.5 1.5"/>
<path d="M139.5 246.1l1.5 1.5M139.5 244.8l1.5 1.5"/>
</g>
<text font-size="4.9" x="346.9" y="13.9">PROJECT -:</text>
<text font-size="4.6" x="347.2" y="20.7">MF FACTORY</text>
<g font-size="4.2">
<text x="68.5" y="69.3">2</text>
<text x="74.3" y="66.2">SECTION</text>
<text x="74.3" y="153.8">SECTION</text>
<text x="68.5" y="157">3</text>
<text x="289" y="268.3">4</text>
<text x="294.8" y="265.1">3D VIEW</text>
</g>
<g font-size="3.5">
<text x="78.7" y="16.5">1775</text>
<text x="128" y="19.7">LENGTH</text>
<text x="208" y="21">Weight Schedule</text>
<text x="51.7" y="24.5">400</text>
<text x="79.3" y="24.5">975</text>
<text x="106.7" y="24.5">400</text>
<text x="128" y="27.7">N2</text>
<text x="199.3" y="29">Volume</text>
<text x="233.8" y="29">Weight</text>
<text x="47" y="32.5">150</text>
<text x="58.5" y="32.5">438</text>
<text x="79.2" y="32.5">600</text>
<text x="100" y="32.5">438</text>
<text x="112" y="32.5">150</text>
<text x="128" y="35.7">N4/SHEARKEY</text>
<text x="199.2" y="34.6">3.19 m³</text>
<text x="231" y="34.6">7972.85 kg</text>
<text x="346.7" y="35.2">GENERAL NOTES:</text>
<text x="80" y="42">MF</text>
<text x="209.1" y="46.8">Insert Schedule</text>
<text x="349.6" y="47.3">GRADE OF CONCRETE</text>
<text x="395.5" y="47.3">- M40</text>
<text x="30" y="52.5" transform="rotate(-90 30 52.5)">200</text>
<text x="38" y="49" transform="rotate(-90 38 49)">100</text>
<text x="38" y="55.2" transform="rotate(-90 38 55.2)">100</text>
<text x="188.3" y="54.8">Ref No.</text>
<text x="216" y="54.8">Type</text>
<text x="241.7" y="54.8">Count</text>
<text x="349.6" y="54.6">GRADE OF STEEL</text>
<text x="395.5" y="54.6">- Fe500</text>
<text x="191.7" y="65.8">N2</text>
<text x="192" y="60.3">N1</text>
<text x="208.5" y="60.3">RR-SA-7.5-260</text>
<text x="208.7" y="65.8">RR-SA-2.5-150</text>
<text x="245.3" y="60.3">2</text>
<text x="245.3" y="65.8">8</text>
<text x="349.6" y="62.3">STRIPPING STRENGTH</text>
<text x="395.5" y="62.3">- M20</text>
<text x="191.7" y="71.4">N3</text>
<text x="208.4" y="71.4">RR-SA-4.0-320</text>
<text x="245.3" y="71.4">4</text>
<text x="346.7" y="69.9">COVER</text>
<text x="191.7" y="76.9">N4</text>
<text x="205.4" y="76.9">60 mm dowel tube</text>
<text x="245.3" y="76.9">4</text>
<text x="351.8" y="76.8">WALL</text>
<text x="397.8" y="76.8">- 30mm</text>
<text x="351.8" y="83.5">CORBEL</text>
<text x="397.8" y="83.5">- 25mm</text>
<text x="78.7" y="85.5">1775</text>
<text x="131.5" y="88.7">LENGTH/LEDGE</text>
<text x="196.3" y="88.7">U Bar &amp; Projecting Bar Schedule</text>
<text x="51.7" y="93.5">400</text>
<text x="79.3" y="93.5">975</text>
<text x="106.7" y="93.5">400</text>
<text x="349.6" y="91.6">ALL DIMENSIONS ARE IN MM</text>
<text x="47" y="101.5">150</text>
<text x="58.5" y="101.5">438</text>
<text x="79.2" y="101.5">600</text>
<text x="100" y="101.5">438</text>
<text x="112" y="101.5">150</text>
<text x="131.5" y="96.7">N1</text>
<text x="189.3" y="96.7">Ref.No</text>
<text x="209.7" y="96.7">Bar Diameter</text>
<text x="239.2" y="96.7">Quantity</text>
<text x="131.5" y="104.7">N15</text>
<text x="191.5" y="107.8">N12</text>
<text x="191.8" y="102.2">N11</text>
<text x="215.2" y="102.2">8 mm</text>
<text x="215.2" y="107.8">8 mm</text>
<text x="243.8" y="102.2">92</text>
<text x="244.8" y="107.8">9</text>
<text x="346.7" y="102.5">LEGENDS:</text>
<text x="46.7" y="109.5">117</text>
<text x="79.3" y="109.5">1573</text>
<text x="114" y="109.5">85</text>
<text x="131.5" y="112.7">N12</text>
<text x="349.6" y="110.8">ERECTION MARK</text>
<text x="384.3" y="110.8">-</text>
<text x="69.9" y="116.2">T8@200mm C/C</text>
<text x="205.9" y="119.3">Dowel Bar Schedule</text>
<text x="349.6" y="119.1">MOULD FACE</text>
<text x="384.2" y="119.1">-</text>
<text x="399.1" y="119.7">MF</text>
<text x="31" y="124.8" transform="rotate(-90 31 124.8)">100</text>
<text x="15" y="128.1" transform="rotate(-90 15 128.1)">200</text>
<text x="23" y="127.4" transform="rotate(-90 23 127.4)">200</text>
<text x="31" y="131.6" transform="rotate(-90 31 131.6)">100</text>
<text x="39" y="128.1" transform="rotate(-90 39 128.1)">200</text>
<text x="189.3" y="127.4">Ref.No</text>
<text x="209.7" y="127.4">Bar Diameter</text>
<text x="239.6" y="127.4">Quantity</text>
<text x="23" y="134.9" transform="rotate(-90 23 134.9)">150</text>
<text x="191.5" y="132.9">N15</text>
<text x="214.3" y="132.9">20 mm</text>
<text x="245.1" y="132.9">4</text>
<text x="39" y="140.6" transform="rotate(-90 39 140.6)">420</text>
<text x="187.3" y="147.9">NOTE: FOR REINFORCEMENT DETAILS</text>
<text x="199.8" y="151.9">REFER PW-GF-30</text>
<text x="346.8" y="160.9">CONTRACTOR -:</text>
<text x="359.3" y="167.3">VME Precast Products</text>
<text x="42.2" y="174.9">40</text>
<text x="162.4" y="176.3">70</text>
<text x="167.6" y="176.3">10</text>
<text x="172.7" y="176.3">120</text>
<text x="227.1" y="178">10</text>
<text x="31.3" y="183.1">400</text>
<text x="42.2" y="183.1">40</text>
<text x="102" y="185.8" transform="rotate(-45 102 185.8)">14</text>
<text x="121.8" y="191.6" transform="rotate(-90 121.8 191.6)">10</text>
<text x="180.6" y="186.6" transform="rotate(-90 180.6 186.6)">40</text>
<text x="218.2" y="187.6" transform="rotate(-90 218.2 187.6)">10</text>
<text x="346.8" y="190.7">STRUCTURAL CONSULTANT -:</text>
<text x="52.8" y="193.3" transform="rotate(-90 52.8 193.3)">80</text>
<text x="61.2" y="194.3" transform="rotate(-90 61.2 194.3)">60</text>
<text x="218.2" y="195.4" transform="rotate(-90 218.2 195.4)">20</text>
<text x="238.3" y="195.4" transform="rotate(-90 238.3 195.4)">40</text>
<text x="357.7" y="197.1">ES STRUCTURAL CONSULTANT</text>
<text x="52.8" y="199.9" transform="rotate(-90 52.8 199.9)">86</text>
<text x="61.2" y="198.9" transform="rotate(-90 61.2 198.9)">10</text>
<text x="106.9" y="202.3">10</text>
<text x="218.2" y="202.6" transform="rotate(-90 218.2 202.6)">10</text>
<text x="52.8" y="206.6" transform="rotate(-90 52.8 206.6)">34</text>
<text x="61.2" y="205.3" transform="rotate(-90 61.2 205.3)">130</text>
<text x="21.5" y="211.8">NOTCH DETAIL</text>
<text x="88.8" y="212.6">TYPICAL CHAMFER DETAIL</text>
<text x="155.4" y="213.1">TOP NOTCH DETAIL</text>
<text x="208.2" y="213.2">TYPICAL GROOVE DETAIL</text>
<text x="55.7" y="218" transform="rotate(-90 55.7 218)">N11</text>
<text x="64.1" y="224.1" transform="rotate(-90 64.1 224.1)">NOTCH</text>
<text x="104.2" y="238.3">10</text>
<text x="116.9" y="238.3">110</text>
<text x="131.2" y="238.3">10</text>
<text x="185.6" y="239.7">300</text>
<text x="209.9" y="239.7">15</text>
<text x="72.8" y="241.9">10</text>
<text x="80.1" y="241.9">55</text>
<text x="87.4" y="241.9">10</text>
<text x="124.1" y="244.8">A</text>
<text x="138.5" y="245.7" transform="rotate(-90 138.5 245.7)">10</text>
<text x="100.4" y="253.5" transform="rotate(-90 100.4 253.5)">25</text>
<text x="144.6" y="254.2" transform="rotate(-90 144.6 254.2)">55</text>
<text x="174.7" y="255.8" transform="rotate(-90 174.7 255.8)">300</text>
<text x="216.9" y="255.8" transform="rotate(-90 216.9 255.8)">300</text>
<text x="346" y="254.5">DRAWING TITLE</text>
<text x="374.6" y="254.5">-:</text>
<text x="71.6" y="263.4">SECTION A-A</text>
<text x="123.7" y="262.5">A</text>
<text x="138.5" y="261.4" transform="rotate(-90 138.5 261.4)">10</text>
<text x="114" y="266.5">PLAN</text>
<text x="79.5" y="274.4">TYPICAL SHEAR KEY DETAIL</text>
<text x="184.6" y="273.9">RECESS DETAIL</text>
</g>
<text font-size="3.4" x="405.1" y="276.9">A3</text>
<g font-size="3.2">
<text x="348.5" y="260.9">PW-GF-29-MOULD DRAWING</text>
<text x="405.5" y="282.4">1</text>
</g>
<g font-size="3">
<text x="359.3" y="172.9">Arihant Esta, 2g2, 2</text>
<text x="388.8" y="172.9">floor,</text>
<text x="359.3" y="176.2">No.370, Church Road, Mogappair East,</text>
<text x="359.3" y="179.5">Chennai-600037.</text>
<text x="359.3" y="182.8">Tel:+91- 98400 - 41400 / 90802 - 22066</text>
<text x="357.7" y="201.1">B167, 12th cross street, Jawahar Nagar,</text>
<text x="357.7" y="204.4">Palayamkottai, Tirunelveli-627007</text>
<text x="357.7" y="207.8">Cell No: +91 9865803764</text>
<text x="345.1" y="270.9">JOB NO. :</text>
<text x="360.7" y="271.1">ESP24075</text>
<text x="384.8" y="271.4">DRAWN BY:-</text>
<text x="404.8" y="271.4">AR</text>
<text x="345.1" y="276.8">ELEMENT NO. :</text>
<text x="367.7" y="276.8">PW-GF-29</text>
<text x="384.8" y="276.8">SHEET SIZE:-</text>
<text x="345.1" y="282.4">DWG. NO. :</text>
<text x="345.1" y="287.7">SCALE :</text>
<text x="359.7" y="287.7">As indicated</text>
<text x="361.9" y="282.4">PW-GF-29(M2)</text>
<text x="384.8" y="282.4">REV.NO:-</text>
<text x="384.8" y="288">LEVEL. :</text>
</g>
<g font-size="2.8">
<text x="76.1" y="72.3">1 : 25</text>
<text x="76.1" y="160">1 : 25</text>
<text x="180.2" y="266.2">ELEVATION</text>
<text x="205.1" y="266.2">SECTION</text>
</g>
<g font-size="2.5">
<text x="347.4" y="232">1</text>
<text x="353.6" y="232">26-05-25</text>
<text x="372" y="232">FOR APPROVAL</text>
<text x="345.9" y="238.6">Rev</text>
<text x="347.4" y="235.3">0</text>
<text x="353.6" y="235.3">08-05-25</text>
<text x="355.9" y="238.6">Date</text>
<text x="372" y="235.3">FOR APPROVAL</text>
<text x="375.3" y="238.6">Description</text>
<text x="398.2" y="238.6">Chkd</text>
<text x="406" y="238.6">Appd.</text>
<text x="366" y="245.4">REVISION SCHEDULE</text>
</g>
<g font-size="2.1">
<text x="399.5" y="232">PK</text>
<text x="407" y="232">PRC</text>
<text x="399.5" y="235.2">PK</text>
<text x="407" y="235.2">PRC</text>
</g>
<text font-size="2" x="385.7" y="172">nd</text>
</svg>
